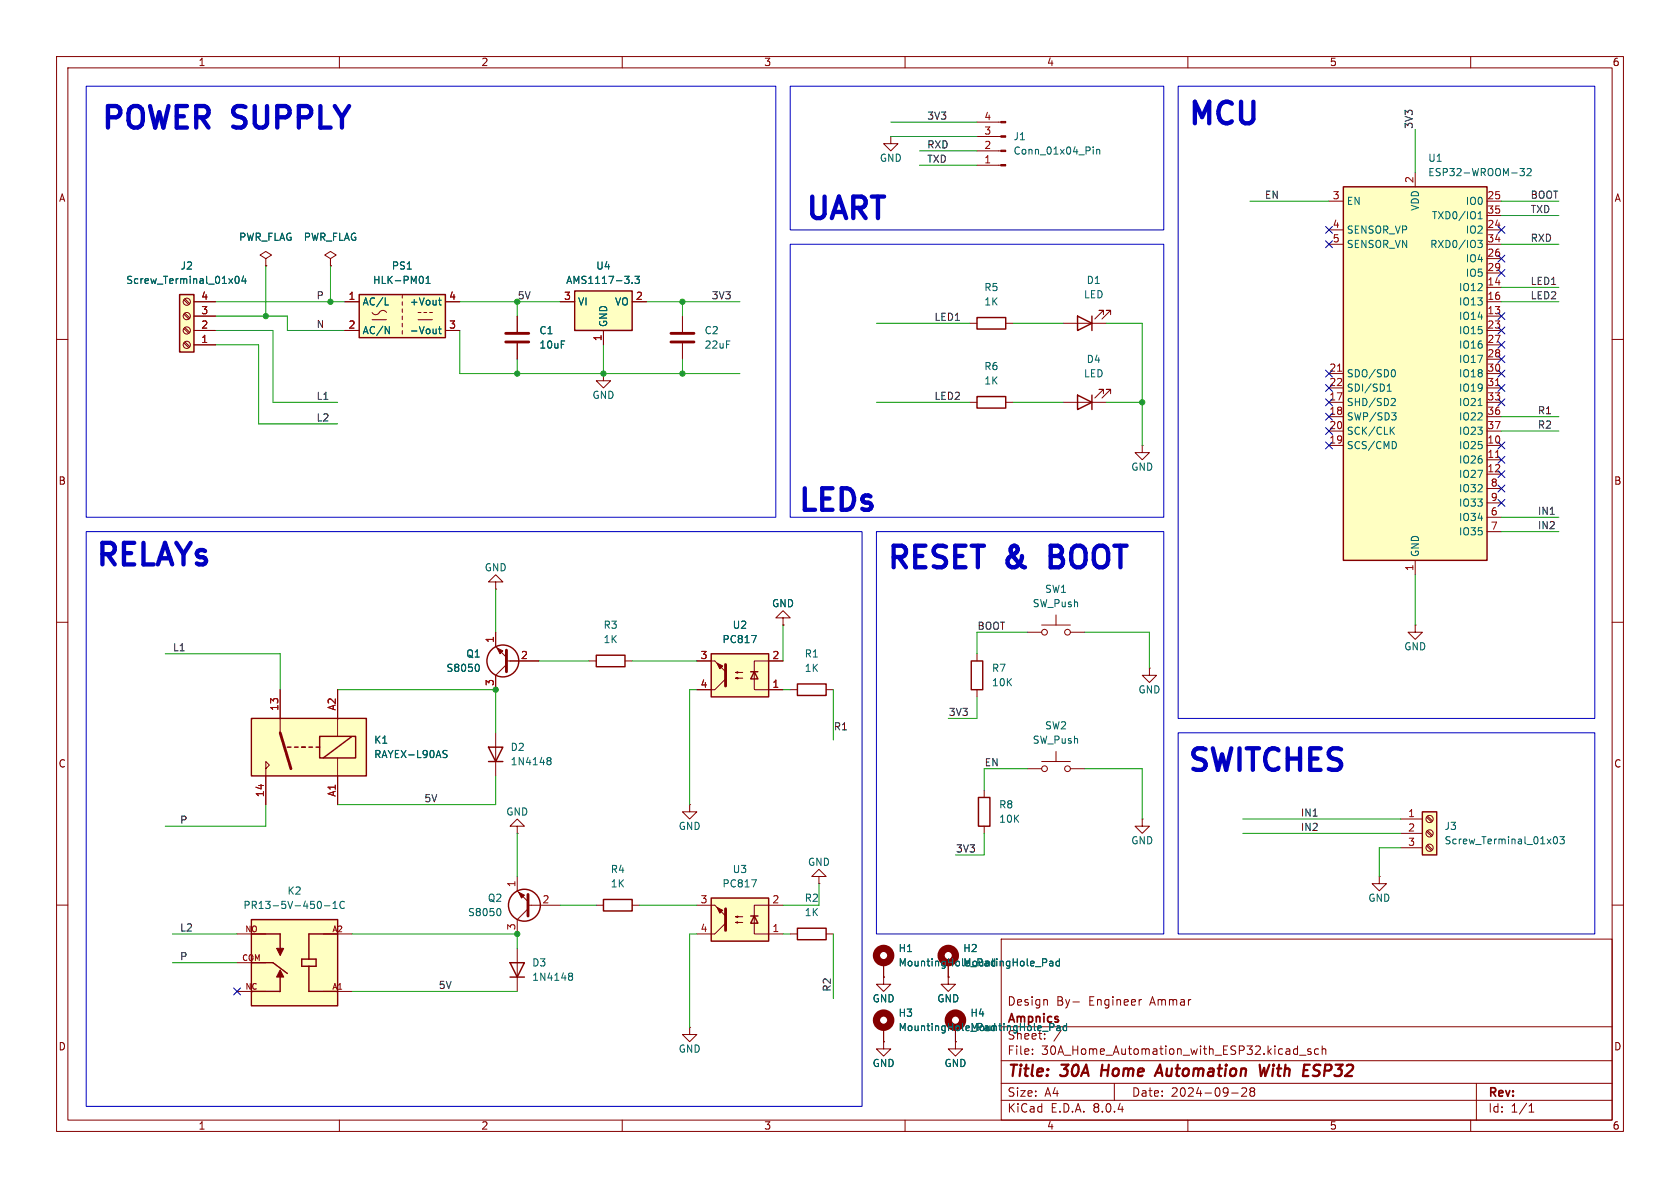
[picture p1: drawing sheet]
<svg xmlns="http://www.w3.org/2000/svg" width="297mm" height="210mm" viewBox="0 0 297 210" stroke-linecap="round" stroke-linejoin="round" font-family="sans-serif">
<g fill="none" stroke="#840000" stroke-width=".18">
<path d="M10 10h277v190h-277zM12 12h273v186h-273zM60 10v2M110 10v2M160 10v2M210 10v2M260 10v2M10 60h2M285 60h2M10 110h2M87.6 102.9h1.3l-1.3-1.3-1.2 1.3h1.2v1.2M87.6 104.1h.1"/>
<path d="M172.7 115.6v1.2M181.6 111.8h2.5M184.1 110.5h5.1M186.7 108.7v1.8M189.2 111.8h2.6M203.2 118.1v1.3h1.3l-1.3 1.3-1.3-1.3h1.3M203.2 118.1h.1M285 110h2M172.7 121.9v1.3M174 139.7v1.3M181.6 135.9h2.5M184.1 134.6h5.1"/>
<path d="M186.7 132.8v1.8M189.2 135.9h2.6M10 160h2M174 146.1v1.2M201.9 144.8v1.3h1.3l-1.3 1.2-1.2-1.2h1.2M201.9 144.8h.1M285 160h2M139.7 165.1h1.3M146 165.1h1.3M177 166h108v32h-108zM185 176.7l.2 .2v.8M189.7 177.1h1.1"/>
<path d="M201.8 176.7l-.3 .1M60 198v2M110 198v2M160 198v2M177 194.5h108M177 191.5h108M177 187.5h108M177 181.5h108M182.5 186.3v.1M182.5 185.5v.1M184.7 183.6v.1M187.6 182.1l-1.3 2"/>
<path d="M197 191.5v3M210 198v2M217.7 193.2h1.2M219.5 192.4l.6-.1 .2 .1 .1 .3-.9 1.1h.9M221.2 192.9l-.2-.2 .2-.4 .5 .1 .1 .2-.3 .3M221.2 192.9l-.2 .3v.3l.2 .3 .5-.1 .1-.2-.1-.4-.2-.2M221.2 192.9h.3M229.2 185.4l.2 .1M229.4 184.9v1.5M229.4 186.3l-.2 .1M229.7 186.5h1.2M231.7 185.5l-.3-.1-.2 .2v.2l.5 .2v.3h-.5"/>
<path d="M233.1 185.5l-.4-.1-.3 .3v.4l.1 .2h.6M233.7 185.5l.3-.1 .3 .1 .1 .9M233.7 184.9v1.5M260 198v2M261 191.5v6.5M270.3 196.6h.9M270.3 195.5l.4-.4v1.5"/>
<circle cx="184.7" cy="111.8" r=".51"/>
<circle cx="188.7" cy="111.8" r=".51"/>
<circle cx="184.7" cy="135.9" r=".51"/>
<circle cx="188.7" cy="135.9" r=".51"/>
</g>
<path d="M194.9 188.2l-.3 2M204.2 190.2l.9-2 .4 2M204.4 189.6h1M222.7 188.2l.2 2 .6-1.4 .2 1.4 .7-2M232.1 190.1l.2 .1 .7-.1M233.2 188.2l-.7 .1a.46 .46 0 0 0-.3 .5 .46 .46 0 0 0 .4 .4l.3 .1" fill="none" stroke="#840000" stroke-width=".4"/>
<path d="M171.7 116.8h2v5.1h-2zM173 141h2v5.1h-2zM141 164.1h5v2h-5z" fill="none" stroke="#840000" stroke-width=".25"/>
<path d="M44.4 162.6h15.3v15.2h-15.3z" fill="#ffffc2"/>
<g fill="none" stroke="#840000" stroke-width=".25">
<path d="M106.7 159h5.1v2h-5.1zM44.4 162.6h15.3v15.2h-15.3zM44.4 165.1h5.1v2.5M44.4 170.2h3.9l2.5 1.9M49.5 172.7v2.6h-5.1M53.3 169.5h2.6v1.3h-2.6zM54.6 170.8v4.5h5.1M59.7 165.1h-5.1v4.4M90.2 170.2h2.5l-1.3 2.5zM90.2 172.7h2.5"/>
<circle cx="88.9" cy="116.8" r="2.82"/>
</g>
<g fill="#840000" stroke="#840000" stroke-width=".18">
<path d="M48.9 167.6h1.3l-.7 1.3z"/>
<path d="M49.5 171.5l.7 1.2h-1.3z"/>
<path d="M87.9 114.6l1 .5-.5 .5z"/>
</g>
<g fill="none" stroke="#840000" stroke-width=".18">
<path d="M201.9 78.7v1.3h1.3l-1.3 1.3-1.2-1.3h1.2M201.9 78.7h.1M87.6 111.8v2.5l1.9 1.9M89.5 116.8h5.7M89.5 117.5l-1.9 1.9v2.5M138.4 109.2h1.3l-1.3-1.2-1.2 1.2h1.2v1.3M138.4 110.5h.1M250.2 110.5v1.3h1.3l-1.3 1.2-1.3-1.2h1.3M250.2 110.5h.1M91.4 146.1h1.3l-1.3-1.3-1.2 1.3h1.2v1.2M91.4 147.3h.1M121.9 142.2v1.3h1.3l-1.3 1.3-1.3-1.3h1.3"/>
<path d="M121.9 142.2h.1M243.8 154.9v1.3h1.3l-1.3 1.3-1.2-1.3h1.2M243.8 154.9h.1M41.9 175.3h5.1M41.9 165.1h5.1M41.9 170.2h5.1M57.1 175.3h5.1M57.1 165.1h5.1M91.4 167.6v7.7M105.4 160h1.3M111.8 160h1.2M156.2 170.2v2.5"/>
<path d="M167.6 172.7v1.3h1.3l-1.3 1.3-1.2-1.3h1.2M167.6 172.7h.1M156.2 184.2v1.2h1.3l-1.3 1.3-1.3-1.3h1.3M156.2 184.2h.1M168.9 184.2v1.2h1.3l-1.3 1.3-1.3-1.3h1.3M168.9 184.2h.1M168.9 181.6v2.6"/>
</g>
<path d="M84.4 117.4a.79 .79 0 0 1 0 1.3M58.9 159.7l.3-.4v1.3M60.9 159.5a.6 .6 0 0 0-.9 .4 .6 .6 0 0 0 .6 .7l.3-.1M57.4 160.1h.9M58.9 160.6h.7M100.6 172.5l.1 .1M100.6 172.1l.4-.1 .2 .2v.1l-.2 .3M100.7 172.6h.3M100.7 172.6h-.1M101 172.6l.2 .2v.4l-.2 .1-.4-.1M188.6 180.9v1.3M188.6 181.4l-.4-.1-.3 .3 .2 .5h.5" fill="none" stroke="#006464" stroke-width=".18"/>
<path d="M89.5 114.9v3.8" fill="none" stroke="#840000" stroke-width=".51"/>
<g fill="none" stroke="#840000" stroke-width="1.3">
<circle cx="156.2" cy="168.9" r="1.27"/>
<circle cx="168.9" cy="180.3" r="1.27"/>
</g>
<path d="M44.4 127h20.4v10.2h-20.4z" fill="#ffffc2"/>
<g fill="none" stroke="#840000" stroke-width=".18">
<path d="M188 71.1h7.6M195.1 69.6v-.8h-.8h.8l-1.6 1.6M196.3 69.6v-.8h-.7h.7l-1.5 1.6M47 134.6l.6 .7-.6 .6zM47 135.9v6.3M49.5 121.9v7.6M59.7 121.9v8.3M59.7 134v8.2M87.6 129.5v7.7M91.4 154.9v2.6l1.9 1.9M93.3 160h5.8M93.3 160.7l-1.9 1.9v2.5"/>
<path d="M156.2 172.7v1.3h1.3l-1.3 1.3-1.3-1.3h1.3M156.2 172.7h.1M167.6 170.2v2.5"/>
</g>
<g fill="none" stroke="#840000" stroke-width=".25">
<path d="M190.5 69.9l2.5 1.2-2.5 1.3zM193 69.9v2.5M44.4 127h20.4v10.2h-20.4zM50.8 132.1h.6M52.1 132.1h.6M53.3 132.1h.7M54.6 132.1h.6M55.9 132.1h.6M56.5 130.2h6.4v3.8h-6.4zM62.2 130.2l-5.1 3.8M86.4 132.1h2.5l-1.3 2.5zM86.4 134.6h2.5"/>
<circle cx="92.7" cy="160" r="2.82"/>
</g>
<path d="M49.5 129.5l1.9 6.4M93.3 158.1v3.8" fill="none" stroke="#840000" stroke-width=".51"/>
<g fill="none" stroke="#006464" stroke-width=".18">
<path d="M78.4 133.2l.5 .2 .1 .3-.2 .2h-.5M78.4 132.7h.6M96.8 134l.4-.1 .2 .2v.1l-.2 .3M96.8 134.4l.1 .1M96.9 134.5h.3M96.9 134.5h-.1M97.2 134.5l.2 .2v.4l-.2 .1-.4-.1M88.2 160.6a.79 .79 0 0 1 0 1.3M185.7 169.9h.3l.1 .2v.7M186.1 170.7l-.4 .1M186.1 170.2l-.4 .1M187.3 170l-.4-.1-.2 .3 .1 .5h.5"/>
<path d="M187.3 169.5v1.3"/>
</g>
<path d="M91.7 157.7l1 .5-.5 .6z" fill="#840000" stroke="#840000" stroke-width=".18"/>
<circle cx="167.6" cy="168.9" r="1.27" fill="none" stroke="#840000" stroke-width="1.3"/>
<path d="M251.5 143.5h2.5v7.6h-2.5z" fill="#ffffc2"/>
<path d="M251.5 143.5h2.5v7.6h-2.5z" fill="none" stroke="#840000" stroke-width=".25"/>
<g fill="none" stroke="#840000" stroke-width=".18">
<path d="M247.6 144.8h3.9M247.6 147.3h3.9M247.6 149.9h3.9M252.2 149.5l.9 .9M252.2 147l.9 .8M252.2 144.4l.9 .9M252.4 149.4l.8 .8M252.4 146.8l.8 .9M252.4 144.3l.8 .8"/>
<circle cx="252.7" cy="149.9" r=".63"/>
<circle cx="252.7" cy="144.8" r=".63"/>
<circle cx="252.7" cy="147.3" r=".63"/>
</g>
<path d="M274.7 148l.2-.1a.68 .68 0 0 1 .5 .6 .68 .68 0 0 1-.5 .7l-.2-.2-.1-.3zM275.8 147.9h.7l-.4 .5 .4 .1v.5l-.2 .2-.5-.2" fill="none" stroke="#006464" stroke-width=".18"/>
<path d="M237.5 33h25.4v66.1h-25.4z" fill="#ffffc2"/>
<path d="M237.5 33h25.4v66.1h-25.4zM105.4 115.8h5.1v2.1h-5.1z" fill="none" stroke="#840000" stroke-width=".25"/>
<g fill="none" stroke="#840000" stroke-width=".18">
<path d="M234.9 35.6h2.6M250.2 30.5v2.5M262.9 35.6h2.5M262.9 38.1h2.5M234.9 40.6h2.6M234.9 43.2h2.6M262.9 55.9h2.5M262.9 50.8h2.5M262.9 53.3h2.5M262.9 58.4h2.5M262.9 40.6h2.5M262.9 45.7h2.5"/>
<path d="M262.9 48.3h2.5M262.9 43.2h2.5M234.9 78.7h2.6M234.9 71.1h2.6M234.9 73.7h2.6M234.9 76.2h2.6M234.9 66h2.6M234.9 68.6h2.6M262.9 78.7h2.5M262.9 71.1h2.5M262.9 73.7h2.5M262.9 76.2h2.5"/>
<path d="M262.9 66h2.5M262.9 68.6h2.5M262.9 61h2.5M262.9 63.5h2.5M250.2 99.1v2.5M262.9 81.3h2.5M262.9 83.8h2.5M262.9 91.4h2.5M262.9 94h2.5M262.9 86.4h2.5M262.9 88.9h2.5M104.1 116.8h1.3"/>
<path d="M110.5 116.8h1.3"/>
</g>
<path d="M236.5 65.6h.7M264.4 68.2h.7M264.4 80.9h.7" fill="none" stroke="#a90000" stroke-width=".18"/>
<g fill="none" stroke="#006464" stroke-width=".18">
<path d="M261.3 38.7h.7M261.3 37.8l.4-.4v1.3M268.7 29.8h.8l-.4 .5 .3 .1v.5l-.2 .2-.5-.2M270 29.9l.5-.1 .2 .4-.8 .9h.8M261.3 42.5h.7l-.4 .5 .4 .1v.5l-.2 .2-.5-.1M245.2 69.2h.8M245.2 68.3l.4-.4v1.3M246 76.1l.5 .7M246 73h.8l-.4 .5 .3 .1 .1 .4-.2 .2h-.4M246.1 70.4l.5 .1 .1 .3-.8 .9h.8M246.3 65.3a.68 .68 0 0 1 .4 .7 .68 .68 0 0 1-.4 .6M246.5 75.5l-.7 .7"/>
<path d="M246.6 78.1l.3 .5-.3 .7M261.3 71.7h.7"/>
</g>
<path d="M125.7 115.6h10.2v7.6h-10.2z" fill="#ffffc2"/>
<path d="M125.7 115.6h10.2v7.6h-10.2zM132.7 118.7h1.3M133.3 118.7l.7 1.3h-1.3zM141 120.9h5v2h-5z" fill="none" stroke="#840000" stroke-width=".25"/>
<path d="M123.2 116.8h3.2M130 118.9l.4 .1v-.3l-.4 .2h1.3M130 119.9l.4 .1v-.2l-.4 .1h1.3M138.4 116.8h-5.1v5.1h5.1M128.3 120l-1.9 1.9h-3.2M139.7 121.9h1.3M146 121.9h1.3M144.8 154.9h1.2l-1.2-1.2-1.3 1.2h1.3v1.3M144.8 156.2h.1M121.9 181.6v1.3h1.3l-1.3 1.3-1.3-1.3h1.3M121.9 181.6h.1M156.2 181.6v2.6" fill="none" stroke="#840000" stroke-width=".18"/>
<g fill="#840000" stroke="#840000" stroke-width=".18">
<path d="M126.4 116.8l1.9 1.9z"/>
<path d="M126.7 117.2l1.1 .5-.5 .5z"/>
</g>
<path d="M128.3 117.5v3.8" fill="none" stroke="#840000" stroke-width=".51"/>
<path d="M132.9 112.3h.8l-.5 1.3" fill="none" stroke="#006464" stroke-width=".18"/>
<circle cx="156.2" cy="180.3" r="1.27" fill="none" stroke="#840000" stroke-width="1.3"/>
<path d="M125.7 158.8h10.2v7.6h-10.2z" fill="#ffffc2"/>
<path d="M172.7 56.1h5.1v2.1h-5.1zM190.5 55.9l2.5 1.3-2.5 1.2zM193 55.9v2.5M172.7 70.1h5.1v2h-5.1zM125.7 158.8h10.2v7.6h-10.2zM132.7 161.9h1.3M133.3 161.9l.7 1.3h-1.3z" fill="none" stroke="#840000" stroke-width=".25"/>
<g fill="none" stroke="#840000" stroke-width=".18">
<path d="M157.5 24.1v1.3h1.2l-1.2 1.3-1.3-1.3h1.3M157.5 24.1h.1M172.7 21.6h4.2M172.7 24.1h4.2M172.7 26.7h4.2M172.7 29.2h4.2M120.6 55.9v2.8M171.4 57.2h1.3M177.8 57.2h1.3M188 57.2h7.6M195.1 55.6v-.7h-.8h.8l-1.6 1.5M196.3 55.6v-.7h-.7h.7l-1.5 1.5"/>
<path d="M120.6 60.7v2.8M171.4 71.1h1.3M177.8 71.1h1.3M123.2 160h3.2M128.3 163.2l-1.9 1.9h-3.2M130 162.1l.4 .1v-.3l-.4 .2h1.3M130 163.1l.4 .1v-.3l-.4 .2h1.3M138.4 160h-5.1v5.1h5.1"/>
</g>
<g fill="#840000" stroke="#840000" stroke-width=".18">
<path d="M126.4 160l1.9 1.9z"/>
<path d="M126.7 160.4l1.1 .5-.5 .5z"/>
<path d="M176.9 21.5h.9v.2h-.9z"/>
<path d="M176.9 24h.9v.3h-.9z"/>
<path d="M176.9 26.5h.9v.3h-.9z"/>
<path d="M176.9 29.1h.9v.2h-.9z"/>
</g>
<path d="M118.6 58.9h4.1M118.6 60.5h4.1M128.3 160.7v3.8" fill="none" stroke="#840000" stroke-width=".51"/>
<path d="M193.3 26v.1M193.3 26.4v.8M193.9 26.4v.8M193.9 26.5l.2-.1 .3 .1v.7M132.9 155.5h.8l-.5 1.3" fill="none" stroke="#006464" stroke-width=".18"/>
<path d="M63.5 52.1h15.2v7.6h-15.2z" fill="#ffffc2"/>
<path d="M63.5 52.1h15.2v7.6h-15.2z" fill="none" stroke="#840000" stroke-width=".25"/>
<g fill="none" stroke="#840000" stroke-width=".18">
<path d="M58.4 45.7l1-.6-1-.6-1 .6 1 .6v1.3M58.4 47h.1M61 53.3h2.5M61 58.4h2.5M65.8 55.2a.8 .8 0 0 0 .8 .4 .8 .8 0 0 0 .6-.6 .73 .73 0 0 1 1.1 .2M65.8 56.5h2.5M71.1 52.1v.6M71.1 53.3v.7M71.1 54.6v.6M71.1 55.9v.6M71.1 57.2v.6M71.1 58.4v.7"/>
<path d="M73.9 56.5h2.6M73.9 55.2h.5M74.9 55.2h.5M75.9 55.2h.6M78.7 53.3h2.6M78.7 58.4h2.6"/>
</g>
<path d="M68.1 53.9h.6M68.1 57.7l.7 1.3v-1.3M74.7 49l.1 .3-.1 .7M75.3 50.1h.7M75.3 49.2l.4-.4v1.3M77.5 58.2h.5M77.5 53.1h.5M77.7 52.6v1.1l.3 .2M77.7 57.7v1.1l.3 .2" fill="none" stroke="#006464" stroke-width=".18"/>
<path d="M31.7 52.1h2.6v10.1h-2.6z" fill="#ffffc2"/>
<path d="M31.7 52.1h2.6v10.1h-2.6z" fill="none" stroke="#840000" stroke-width=".25"/>
<g fill="none" stroke="#840000" stroke-width=".18">
<path d="M32.5 53l.9 .8M32.5 55.5l.9 .9M32.5 58.1l.9 .8M32.7 52.8l.9 .9M32.7 55.4l.9 .8M32.7 57.9l.9 .9M34.3 58.4h3.8M34.3 55.9h3.8M34.3 53.3h3.8M47 45.7l1-.6-1-.6-1 .6 1 .6v1.3M47 47h.1M91.4 55.9v2.8"/>
<path d="M32.5 60.6l.9 .9M32.7 60.5l.9 .8M34.3 61h3.8M91.4 60.7v2.8M106.7 66v1.3h1.2l-1.2 1.3-1.3-1.3h1.3M106.7 66h.1"/>
<circle cx="33" cy="55.9" r=".63"/>
<circle cx="33" cy="58.4" r=".63"/>
<circle cx="33" cy="53.3" r=".63"/>
<circle cx="33" cy="61" r=".63"/>
</g>
<path d="M41.7 48.9l.1-.1a.68 .68 0 0 1 .5 .7 .68 .68 0 0 1-.5 .6 .84 .84 0 0 1-.1-1.2zM43.1 48.8l-.3 .9h.7M43.4 49.3v.8" fill="none" stroke="#006464" stroke-width=".18"/>
<path d="M89.4 58.9h4.1M89.4 60.5h4.1" fill="none" stroke="#840000" stroke-width=".51"/>
<path d="M101.6 51.4h10.2v7h-10.2z" fill="#ffffc2"/>
<path d="M101.6 51.4h10.2v7h-10.2z" fill="none" stroke="#840000" stroke-width=".25"/>
<g fill="none" stroke="#840000" stroke-width=".18">
<path d="M34.3 53.3h3.8M34.3 58.4h3.8M34.3 55.9h3.8M47 47h.1M58.4 47h.1M61 53.3h2.5M61 58.4h2.5M78.7 53.3h2.6M78.7 58.4h2.6M91.4 55.9v2.8M99.1 53.3h2.5M106.7 58.4v2.6"/>
<path d="M111.8 53.3h2.5M34.3 61h3.8M91.4 60.7v2.8M87.6 111.8v2.5M87.6 119.4v2.5M90.2 116.8h5M123.2 116.8h2.5M135.9 116.8h2.5M138.4 110.5h.1M47 137.2v5M49.5 121.9v5.1M59.7 121.9v5.1"/>
<path d="M59.7 137.2v5M123.2 121.9h2.5M135.9 121.9h2.5M156.2 172.7h.1M156.2 170.2v2.5M167.6 172.7h.1M167.6 170.2v2.5M156.2 184.2h.1M156.2 181.6v2.6M168.9 184.2h.1M168.9 181.6v2.6"/>
</g>
<g fill="none" stroke="#006464" stroke-width=".18">
<path d="M41.7 48.9l.1-.1a.68 .68 0 0 1 .5 .7 .68 .68 0 0 1-.5 .6 .84 .84 0 0 1-.1-1.2zM43.1 48.8l-.3 .9h.7M43.4 49.3v.8M68.1 53.9h.6M68.1 57.7l.7 1.3v-1.3M74.7 49l.1 .3-.1 .7M75.3 50.1h.7M75.3 49.2l.4-.4v1.3M77.5 58.2h.5M77.5 53.1h.5M77.7 52.6v1.1l.3 .2M77.7 57.7v1.1l.3 .2"/>
<path d="M111.8 50v.1M112.2 48.8h.8l-.4 .5 .4 .1v.6l-.2 .1-.6-.1M84.4 117.4a.79 .79 0 0 1 0 1.3M132.9 112.3h.8l-.5 1.3M78.4 133.2l.5 .2 .1 .3-.2 .2h-.5M78.4 132.7h.6M185.7 169.9h.3l.1 .2v.7M186.1 170.7l-.4 .1M186.1 170.2l-.4 .1M187.3 170l-.4-.1-.2 .3 .1 .5h.5M187.3 169.5v1.3M188.6 180.9v1.3"/>
<path d="M188.6 181.4l-.4-.1-.3 .3 .2 .5h.5"/>
</g>
<path d="M15.2 15.2h122v76.2h-122zM139.7 15.2h66v25.4h-66zM208.3 15.2h73.6v111.8h-73.6zM139.7 43.2h66v48.2h-66zM15.2 94h137.2v101.6h-137.2zM154.9 94h50.8v71.1h-50.8zM208.3 129.5h73.6v35.6h-73.6z" fill="none" stroke="#0000c2" stroke-width=".18"/>
<g fill="none" stroke="#009600" stroke-width=".18">
<path d="M157.5 21.6h15.2M157.5 24.1h15.2M162.6 29.2h10.1M162.6 26.7h10.1M221 35.6h13.9M250.2 22.9v7.6M265.4 35.6h10.2M265.4 38.1h10.2M38.1 58.4h10.2v12.7h11.4M38.1 53.3h22.9M38.1 55.9h12.7v2.5h10.2M47 47v8.9"/>
<path d="M58.4 47v6.3M81.3 53.3h17.8M81.3 58.4v7.6h49.5M91.4 53.3v2.6M114.3 53.3h16.5M120.6 53.3v2.6M154.9 57.2h16.5M179.1 57.2h8.9M195.6 57.2h6.3v21.5M265.4 43.2h10.2M265.4 53.3h10.2M265.4 50.8h10.2"/>
<path d="M38.1 61h7.6v13.9h14M91.4 63.5v2.5M106.7 61v5M120.6 63.5v2.5M154.9 71.1h16.5M179.1 71.1h8.9M195.6 71.1h6.3M265.4 76.2h10.2M265.4 73.7h10.2M265.4 91.4h10.2M265.4 94h10.2M29.2 115.6h20.3v6.3"/>
<path d="M87.6 104.1v7.7M95.2 116.8h8.9M111.8 116.8h11.4M138.4 110.5v6.3M181.6 111.8h-8.9v3.8M191.8 111.8h11.4v6.3M250.2 101.6v8.9M59.7 121.9h27.9v7.6M87.6 137.2v5h-27.9M123.2 121.9h-1.3v20.3M138.4 121.9h1.3M147.3 121.9v8.9"/>
<path d="M172.7 123.2v3.8h-5.1M181.6 135.9h-7.6v3.8M191.8 135.9h10.1v8.9M47 142.2v3.9h-17.8M91.4 147.3v7.6M144.8 156.2v3.8h-6.4M174 147.3v3.8h-5.1M219.7 144.8h27.9M219.7 147.3h27.9M247.6 149.9h-3.8v5M30.5 165.1h11.4M30.5 170.2h11.4"/>
<path d="M62.2 165.1h29.2v2.5M62.2 175.3h29.2M99.1 160h6.3M113 160h10.2M123.2 165.1h-1.3v16.5M138.4 165.1h1.3M147.3 165.1v11.4"/>
</g>
<g fill="none" stroke="#000084" stroke-width=".18">
<path d="M234.3 40l1.3 1.2M234.3 42.6l1.3 1.2M235.6 40l-1.3 1.2M235.6 42.6l-1.3 1.2M264.8 57.8l1.2 1.2M264.8 47.7l1.2 1.2M264.8 55.3l1.2 1.2M264.8 40l1.2 1.2M264.8 45.1l1.2 1.2M266 57.8l-1.2 1.2M266 47.7l-1.2 1.2M266 45.1l-1.2 1.2"/>
<path d="M266 55.3l-1.2 1.2M266 40l-1.2 1.2M234.3 78.1l1.3 1.2M234.3 68l1.3 1.2M234.3 65.4l1.3 1.2M234.3 73.1l1.3 1.2M234.3 75.6l1.3 1.2M234.3 70.5l1.3 1.2M235.6 78.1l-1.3 1.2M235.6 68l-1.3 1.2M235.6 65.4l-1.3 1.2M235.6 73.1l-1.3 1.2"/>
<path d="M235.6 75.6l-1.3 1.2M235.6 70.5l-1.3 1.2M264.8 70.5l1.2 1.2M264.8 60.4l1.2 1.2M264.8 62.9l1.2 1.2M264.8 65.4l1.2 1.2M264.8 78.1l1.2 1.2M264.8 68l1.2 1.2M266 70.5l-1.2 1.2M266 60.4l-1.2 1.2M266 62.9l-1.2 1.2M266 65.4l-1.2 1.2"/>
<path d="M266 78.1l-1.2 1.2M266 68l-1.2 1.2M264.8 85.8l1.2 1.2M264.8 88.3l1.2 1.2M264.8 80.7l1.2 1.2M264.8 83.2l1.2 1.2M266 85.8l-1.2 1.2M266 88.3l-1.2 1.2M266 80.7l-1.2 1.2M266 83.2l-1.2 1.2M41.3 174.7l1.2 1.2M42.5 174.7l-1.2 1.2"/>
</g>
<g fill="#009600" stroke="#009600" stroke-width=".18">
<circle cx="47" cy="55.9" r=".46"/>
<circle cx="91.4" cy="53.3" r=".46"/>
<circle cx="91.4" cy="165.1" r=".46"/>
<circle cx="87.6" cy="121.9" r=".46"/>
<circle cx="201.9" cy="71.1" r=".46"/>
<circle cx="120.6" cy="53.3" r=".46"/>
<circle cx="120.6" cy="66" r=".46"/>
<circle cx="91.4" cy="66" r=".46"/>
<circle cx="106.7" cy="66" r=".46"/>
<circle cx="58.4" cy="53.3" r=".46"/>
</g>
<g font-size="5.3" fill="#0000c2">
<text x="17.4" y="23.9">POWER</text>
<text x="41.3" y="23.9">SUPPLY</text>
<text x="209.6" y="23.1">MCU</text>
<text x="141.9" y="39.9">UART</text>
<text x="140.6" y="91.4">LEDs</text>
<text x="16.4" y="101.1">RELAYs</text>
<text x="156.3" y="101.6">RESET</text>
<text x="178" y="101.6">&amp;</text>
<text x="187.1" y="101.6">BOOT</text>
<text x="209.5" y="137.4">SWITCHES</text>
</g>
<g font-size="2.8" fill="#840000">
<text x="178" y="190.9">Title:</text>
<text x="187.7" y="190.9">30A</text>
<text x="195.5" y="190.9">Home</text>
<text x="206.1" y="190.9">Automation</text>
<text x="225.1" y="190.9">With</text>
<text x="233.6" y="190.9">ESP32</text>
</g>
<g font-size="2.1" fill="#840000">
<text x="178" y="178">Design</text>
<text x="186.7" y="178">By-</text>
<text x="192.5" y="178">Engineer</text>
<text x="203.5" y="178">Ammar</text>
<text x="178" y="186.7">File:</text>
<text x="184.1" y="186.7">30A_Home_Automation_with_ESP32.kicad_sch</text>
<text x="178" y="196.9">KiCad</text>
<text x="178" y="194.1">Size:</text>
<text x="184.7" y="194.1">A4</text>
<text x="185.7" y="196.9">E.D.A.</text>
<text x="193.3" y="196.9">8.0.4</text>
<text x="200" y="194.1">Date:</text>
<text x="207" y="194.1">2024-09-28</text>
<text x="263" y="194.3">Rev:</text>
<text x="263" y="196.9">Id:</text>
<text x="267.1" y="196.9">1/1</text>
</g>
<g font-size="2.1" fill="#006464">
<text x="178" y="184">Sheet:</text>
<text x="178" y="181.2">Ampnics</text>
<text x="186.2" y="184">/</text>
</g>
<g font-size="1.8" fill="#840000">
<text x="35" y="11.9">1</text>
<text x="85" y="11.9">2</text>
<text x="135" y="11.9">3</text>
<text x="185" y="11.9">4</text>
<text x="235" y="11.9">5</text>
<text x="285" y="11.9">6</text>
<text x="10.3" y="35.9">A</text>
<text x="285.3" y="35.9">A</text>
<text x="10.3" y="85.9">B</text>
<text x="285.3" y="85.9">B</text>
<text x="10.3" y="135.9">C</text>
<text x="285.3" y="135.9">C</text>
<text x="10.3" y="185.9">D</text>
<text x="285.3" y="185.9">D</text>
<text x="35" y="199.9">1</text>
<text x="85" y="199.9">2</text>
<text x="135" y="199.9">3</text>
<text x="185" y="199.9">4</text>
<text x="235" y="199.9">5</text>
<text x="285" y="199.9">6</text>
</g>
<g font-size="1.8" fill="#0f0f0f">
<text x="163.8" y="21.2">3V3</text>
<text x="249.8" y="22.9" transform="rotate(-90 249.8 22.9)">3V3</text>
<text x="163.8" y="28.9">TXD</text>
<text x="163.8" y="26.3">RXD</text>
<text x="223.5" y="35.2">EN</text>
<text x="270.5" y="35.2">BOOT</text>
<text x="270.5" y="37.8">TXD</text>
<text x="270.5" y="42.8">RXD</text>
<text x="55.9" y="53">P</text>
<text x="91.4" y="53">5V</text>
<text x="125.7" y="53">3V3</text>
<text x="270.5" y="53">LED2</text>
<text x="270.5" y="50.5">LED1</text>
<text x="55.9" y="58.1">N</text>
<text x="165.1" y="56.8">LED1</text>
<text x="55.9" y="70.8">L1</text>
<text x="165.1" y="70.8">LED2</text>
<text x="55.9" y="74.6">L2</text>
<text x="271.8" y="73.3">R1</text>
<text x="271.8" y="75.9">R2</text>
<text x="271.8" y="93.6">IN2</text>
<text x="271.8" y="91.1">IN1</text>
<text x="172.7" y="111.4">BOOT</text>
<text x="30.5" y="115.2">L1</text>
<text x="147.3" y="129.2">R1</text>
<text x="167.6" y="126.7">3V3</text>
<text x="174" y="135.5">EN</text>
<text x="74.9" y="141.9">5V</text>
<text x="31.7" y="145.7">P</text>
<text x="229.9" y="144.4">IN1</text>
<text x="229.9" y="147">IN2</text>
<text x="168.9" y="150.8">3V3</text>
<text x="31.7" y="164.8">L2</text>
<text x="31.7" y="169.8">P</text>
<text x="77.5" y="174.9">5V</text>
<text x="147" y="175.4" transform="rotate(-90 147 175.4)">R2</text>
</g>
<g font-size="1.8" fill="#a90000">
<text x="173.9" y="23.9">3</text>
<text x="173.9" y="21.3">4</text>
<text x="173.9" y="29">1</text>
<text x="173.9" y="26.4">2</text>
<text x="235.5" y="35.3">3</text>
<text x="249.9" y="32.5" transform="rotate(-90 249.9 32.5)">2</text>
<text x="262.8" y="35.3">25</text>
<text x="235.5" y="40.4">4</text>
<text x="262.8" y="40.4">24</text>
<text x="262.8" y="37.8">35</text>
<text x="235.5" y="42.9">5</text>
<text x="262.8" y="45.5">26</text>
<text x="262.8" y="42.9">34</text>
<text x="35.5" y="53.1">4</text>
<text x="61.5" y="53.1">1</text>
<text x="79.3" y="53.1">4</text>
<text x="99.6" y="53.1">3</text>
<text x="112.3" y="53.1">2</text>
<text x="262.8" y="50.5">14</text>
<text x="262.8" y="53.1">16</text>
<text x="262.8" y="48">29</text>
<text x="35.5" y="58.2">2</text>
<text x="35.5" y="55.6">3</text>
<text x="61.5" y="58.2">2</text>
<text x="79.3" y="58.2">3</text>
<text x="262.8" y="55.6">13</text>
<text x="262.8" y="58.2">23</text>
<text x="35.5" y="60.7">1</text>
<text x="106.4" y="60.4" transform="rotate(-90 106.4 60.4)">1</text>
<text x="234.9" y="65.8">21</text>
<text x="262.8" y="60.7">27</text>
<text x="262.8" y="63.2">28</text>
<text x="262.8" y="65.8">30</text>
<text x="234.9" y="70.9">17</text>
<text x="234.9" y="68.3">22</text>
<text x="262.8" y="68.3">31</text>
<text x="262.8" y="70.9">33</text>
<text x="234.9" y="73.4">18</text>
<text x="234.9" y="75.9">20</text>
<text x="262.8" y="73.4">36</text>
<text x="262.8" y="75.9">37</text>
<text x="234.9" y="78.5">19</text>
<text x="262.8" y="78.5">10</text>
<text x="262.8" y="81">11</text>
<text x="262.8" y="83.6">12</text>
<text x="263.5" y="86.1">8</text>
<text x="263.5" y="88.6">9</text>
<text x="263.5" y="91.2">6</text>
<text x="263.5" y="93.7">7</text>
<text x="249.9" y="101" transform="rotate(-90 249.9 101)">1</text>
<text x="87.4" y="113.7" transform="rotate(-90 87.4 113.7)">1</text>
<text x="92" y="116.6">2</text>
<text x="123.8" y="116.6">3</text>
<text x="136.5" y="116.6">2</text>
<text x="49.3" y="125.8" transform="rotate(-90 49.3 125.8)">13</text>
<text x="59.4" y="125.7" transform="rotate(-90 59.4 125.7)">A2</text>
<text x="87.4" y="121.4" transform="rotate(-90 87.4 121.4)">3</text>
<text x="123.8" y="121.7">4</text>
<text x="136.5" y="121.7">1</text>
<text x="46.7" y="141" transform="rotate(-90 46.7 141)">14</text>
<text x="59.4" y="141" transform="rotate(-90 59.4 141)">A1</text>
<text x="248.8" y="144.5">1</text>
<text x="248.8" y="147.1">2</text>
<text x="248.8" y="149.6">3</text>
<text x="91.2" y="156.9" transform="rotate(-90 91.2 156.9)">1</text>
<text x="95.8" y="159.8">2</text>
<text x="123.8" y="159.8">3</text>
<text x="136.5" y="159.8">2</text>
<text x="91.2" y="164.5" transform="rotate(-90 91.2 164.5)">3</text>
<text x="123.8" y="164.8">4</text>
<text x="136.5" y="164.8">1</text>
</g>
<g font-size="1.8" fill="#006464">
<text x="155.4" y="28.8">GND</text>
<text x="179.1" y="25">J1</text>
<text x="179.1" y="27.5">Conn_01x04_Pin</text>
<text x="252.4" y="28.8">U1</text>
<text x="252.4" y="31.3">ESP32-WROOM-32</text>
<text x="238" y="36.4">EN</text>
<text x="238" y="41.5">SENSOR_VP</text>
<text x="251.1" y="37.4" transform="rotate(-90 251.1 37.4)">VDD</text>
<text x="253" y="39">TXD0/IO1</text>
<text x="259" y="41.5">IO2</text>
<text x="259" y="36.4">IO0</text>
<text x="31.8" y="47.9">J2</text>
<text x="42.2" y="42.8">PWR_FLAG</text>
<text x="53.6" y="42.8">PWR_FLAG</text>
<text x="69.2" y="47.9">PS1</text>
<text x="105.3" y="47.9">U4</text>
<text x="238" y="44">SENSOR_VN</text>
<text x="252.7" y="44">RXD0/IO3</text>
<text x="259" y="46.6">IO4</text>
<text x="22.2" y="50.4">Screw_Terminal_01x04</text>
<text x="65.8" y="50.4">HLK-PM01</text>
<text x="100" y="50.4">AMS1117-3.3</text>
<text x="173.9" y="51.7">R5</text>
<text x="191.5" y="52.9">LED</text>
<text x="192" y="50.4">D1</text>
<text x="257.8" y="51.7">IO12</text>
<text x="259" y="49.1">IO5</text>
<text x="64" y="54.2">AC/L</text>
<text x="64" y="59.3">AC/N</text>
<text x="72.3" y="59.3">-Vout</text>
<text x="72.3" y="54.2">+Vout</text>
<text x="95.3" y="59.3">C1</text>
<text x="102.1" y="54.2">VI</text>
<text x="107.5" y="57.9" transform="rotate(-90 107.5 57.9)">GND</text>
<text x="108.6" y="54.2">VO</text>
<text x="124.5" y="59.3">C2</text>
<text x="173.9" y="54.2">1K</text>
<text x="257.8" y="56.7">IO14</text>
<text x="257.8" y="54.2">IO13</text>
<text x="257.8" y="59.3">IO15</text>
<text x="95.3" y="61.8">10uF</text>
<text x="124.5" y="61.8">22uF</text>
<text x="173.9" y="65.6">R6</text>
<text x="192" y="64.4">D4</text>
<text x="257.8" y="61.8">IO16</text>
<text x="257.8" y="64.4">IO17</text>
<text x="104.6" y="70.7">GND</text>
<text x="173.9" y="68.2">1K</text>
<text x="191.5" y="66.9">LED</text>
<text x="238" y="72">SHD/SD2</text>
<text x="238" y="66.9">SDO/SD0</text>
<text x="238" y="69.4">SDI/SD1</text>
<text x="257.8" y="66.9">IO18</text>
<text x="257.8" y="69.4">IO19</text>
<text x="257.8" y="72">IO21</text>
<text x="238" y="74.5">SWP/SD3</text>
<text x="238" y="77.1">SCK/CLK</text>
<text x="257.8" y="74.5">IO22</text>
<text x="257.8" y="77.1">IO23</text>
<text x="199.9" y="83.4">GND</text>
<text x="238" y="79.6">SCS/CMD</text>
<text x="257.8" y="79.6">IO25</text>
<text x="257.8" y="82.1">IO26</text>
<text x="257.8" y="84.7">IO27</text>
<text x="257.8" y="87.2">IO32</text>
<text x="257.8" y="89.8">IO33</text>
<text x="257.8" y="92.3">IO34</text>
<text x="257.8" y="94.8">IO35</text>
<text x="85.6" y="101.2">GND</text>
<text x="251.1" y="98.6" transform="rotate(-90 251.1 98.6)">GND</text>
<text x="136.4" y="107.5">GND</text>
<text x="182.5" y="107.5">SW_Push</text>
<text x="184.7" y="105">SW1</text>
<text x="106.6" y="111.4">R3</text>
<text x="106.6" y="113.9">1K</text>
<text x="127.6" y="113.9">PC817</text>
<text x="129.4" y="111.4">U2</text>
<text x="78.8" y="119">S8050</text>
<text x="82.3" y="116.4">Q1</text>
<text x="142.2" y="116.4">R1</text>
<text x="142.2" y="119">1K</text>
<text x="175.3" y="119">R7</text>
<text x="248.2" y="115.2">GND</text>
<text x="175.3" y="121.5">10K</text>
<text x="201.2" y="122.8">GND</text>
<text x="66" y="131.7">K1</text>
<text x="182.5" y="131.7">SW_Push</text>
<text x="184.7" y="129.1">SW2</text>
<text x="66" y="134.2">RAYEX-L90AS</text>
<text x="90.2" y="132.9">D2</text>
<text x="90.2" y="135.5">1N4148</text>
<text x="176.5" y="143.1">R8</text>
<text x="89.4" y="144.4">GND</text>
<text x="119.9" y="146.9">GND</text>
<text x="176.5" y="145.6">10K</text>
<text x="199.9" y="149.5">GND</text>
<text x="255.3" y="146.9">J3</text>
<text x="255.3" y="149.5">Screw_Terminal_01x03</text>
<text x="107.9" y="154.5">R4</text>
<text x="129.4" y="154.5">U3</text>
<text x="142.7" y="153.3">GND</text>
<text x="42.9" y="160.9">PR13-5V-450-1C</text>
<text x="50.7" y="158.3">K2</text>
<text x="86.1" y="159.6">Q2</text>
<text x="107.9" y="157.1">1K</text>
<text x="127.6" y="157.1">PC817</text>
<text x="142.2" y="159.6">R2</text>
<text x="241.8" y="159.6">GND</text>
<text x="82.6" y="162.2">S8050</text>
<text x="142.2" y="162.2">1K</text>
<text x="94" y="171">D3</text>
<text x="94" y="173.6">1N4148</text>
<text x="158.8" y="168.5">H1</text>
<text x="158.8" y="171">MountingHole_Pad</text>
<text x="170.2" y="168.5">H2</text>
<text x="170.2" y="171">MountingHole_Pad</text>
<text x="154.2" y="177.4">GND</text>
<text x="158.8" y="179.9">H3</text>
<text x="165.6" y="177.4">GND</text>
<text x="171.5" y="179.9">H4</text>
<text x="158.8" y="182.5">MountingHole_Pad</text>
<text x="171.5" y="182.5">MountingHole_Pad</text>
<text x="119.9" y="186.3">GND</text>
<text x="154.2" y="188.8">GND</text>
<text x="166.9" y="188.8">GND</text>
</g>
<g font-size="1.4" fill="#a90000">
<text x="43.3" y="164.8">NO</text>
<text x="58.6" y="164.8">A2</text>
<text x="42.7" y="169.9">COM</text>
<text x="43.3" y="175">NC</text>
<text x="58.6" y="175">A1</text>
</g>
</svg>
